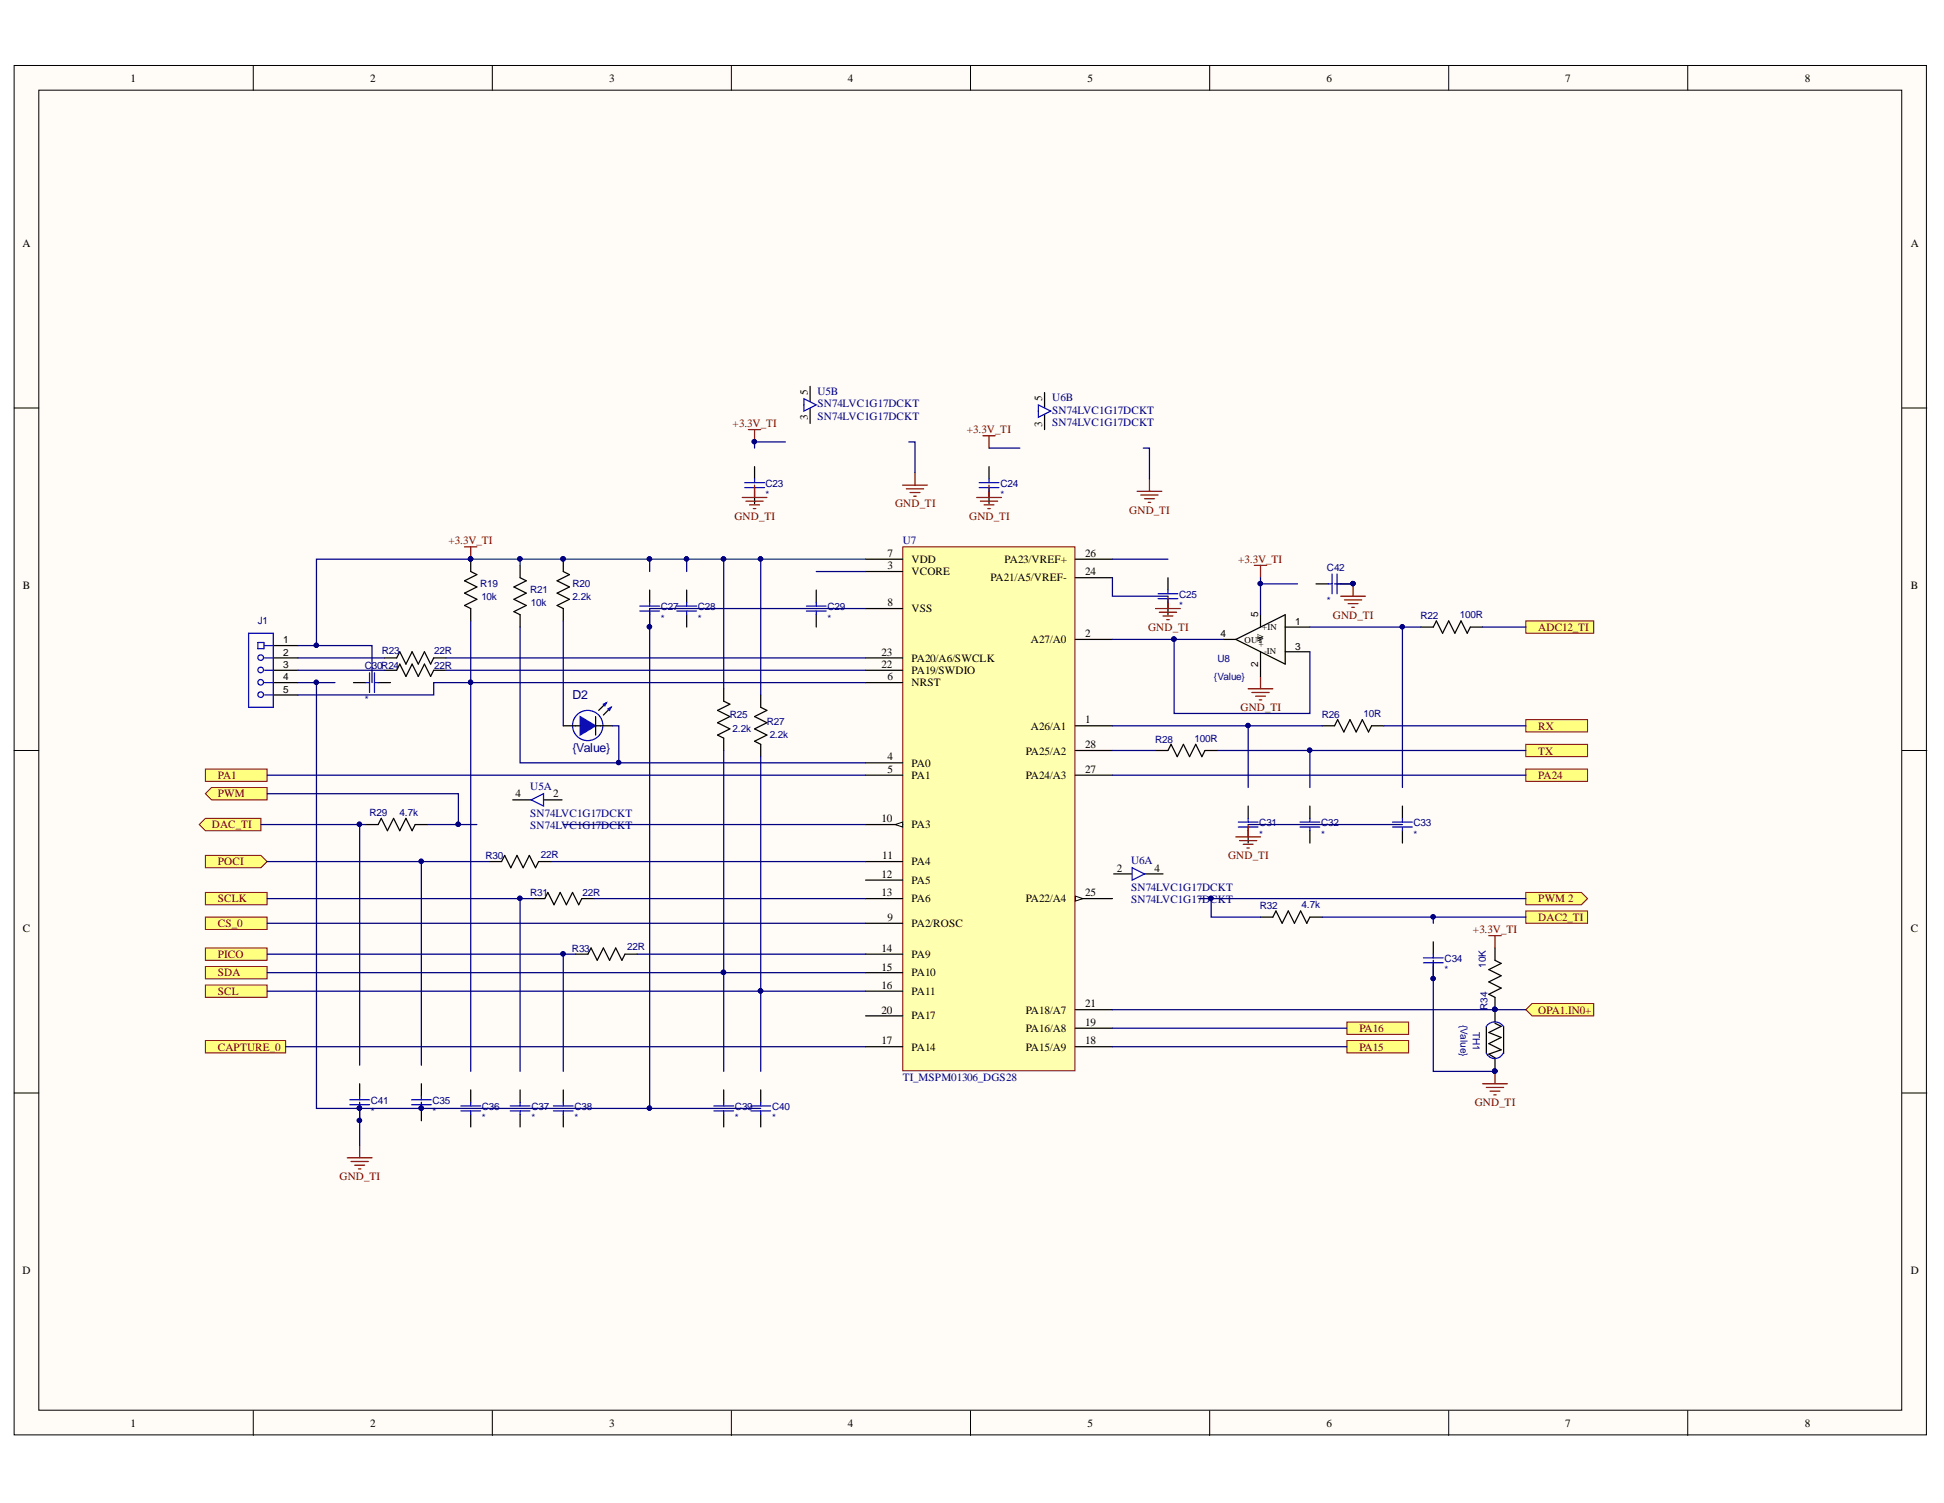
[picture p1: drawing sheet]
<svg xmlns="http://www.w3.org/2000/svg" width="279mm" height="216mm" viewBox="0 0 279 216" stroke-linecap="round" stroke-linejoin="round" font-family="sans-serif">
<g fill="#fffcf8" stroke="#000" stroke-width=".14">
<path d="M2 9.4h274.9v196.7h-274.9z"/>
<path d="M5.6 13h267.7v189.6h-267.7z"/>
</g>
<g fill="none" stroke="#000" stroke-width=".14">
<path d="M36.4 9.4v3.6M70.8 9.4v3.6M105.1 9.4v3.6M139.5 9.4v3.6M173.9 9.4v3.6M208.2 9.4v3.6M242.6 9.4v3.6M2 58.6h3.6M273.4 58.6h3.5M2 107.8h3.6M273.4 107.8h3.5M2 157h3.6"/>
<path d="M273.4 157h3.5M36.4 202.7v3.5M70.8 202.7v3.5M105.1 202.7v3.5M139.5 202.7v3.5M173.9 202.7v3.5M208.2 202.7v3.5M242.6 202.7v3.5"/>
</g>
<g fill="#ffff80" stroke="#800000" stroke-width=".14">
<path d="M29.5 138.8h8.9v1.8h-8.9z" fill-rule="evenodd"/>
<path d="M29.5 114l.9-.9h8v1.8h-8z" fill-rule="evenodd"/>
<path d="M28.6 118.4l.9-.8h8v1.7h-8z" fill-rule="evenodd"/>
<path d="M29.5 149.5h11.5v1.7h-11.5z" fill-rule="evenodd"/>
<path d="M29.5 136.2h8.9v1.7h-8.9z" fill-rule="evenodd"/>
<path d="M29.5 110.5h8.9v1.7h-8.9z" fill-rule="evenodd"/>
<path d="M29.5 128.2h8.9v1.8h-8.9z" fill-rule="evenodd"/>
<path d="M29.5 122.9h8l.9 .9-.9 .8h-8z" fill-rule="evenodd"/>
<path d="M29.5 131.7h8.9v1.8h-8.9z" fill-rule="evenodd"/>
<path d="M29.5 141.5h8.9v1.8h-8.9z" fill-rule="evenodd"/>
<path d="M219.3 89.2h9.8v1.8h-9.8z" fill-rule="evenodd"/>
<path d="M219.3 103.4h8.9v1.7h-8.9z" fill-rule="evenodd"/>
<path d="M219.3 106.9h8.9v1.8h-8.9z" fill-rule="evenodd"/>
<path d="M219.3 110.5h8.9v1.7h-8.9z" fill-rule="evenodd"/>
<path d="M193.6 149.5h8.9v1.7h-8.9z" fill-rule="evenodd"/>
<path d="M219.3 130.9h8.9v1.7h-8.9z" fill-rule="evenodd"/>
<path d="M219.3 128.2h8l.9 .9-.9 .9h-8z" fill-rule="evenodd"/>
</g>
<g fill="none" stroke="#000" stroke-width=".18">
<path d="M50.8 98.1h1.8M54.4 98.1h1.7M55.2 94.5h1.8l.5-.9 .8 1.8 .9-1.8 .9 1.8 .9-1.8 .9 1.8 .4-.9h1.8M55.2 96.3h1.8l.5-.9 .8 1.8 .9-1.8 .9 1.8 .9-1.8 .9 1.8 .4-.9h1.8M67.7 80.3v1.8l.8 .4-1.7 .9 1.7 .9-1.7 .9 1.7 .9-1.7 .9 .9 .4v1.8M74.7 81.2v1.8l.9 .4-1.7 .9 1.7 .9-1.7 .9 1.7 .9-1.7 .9 .8 .4v1.8M81 80.3v1.8l.8 .4-1.7 .9 1.7 .9-1.7 .9 1.7 .9-1.7 .9 .9 .4v1.8M93.4 84.8v1.7M93.4 88.3v1.8M98.7 84.8v1.7M98.7 88.3v1.8M109.3 99.8v1.8l.9 .4-1.8 .9 1.8 .9-1.8 .9 1.8 .9-1.8 .9 .9 .4v1.8"/>
<path d="M117.3 84.8v1.7M117.3 88.3v1.8M204.2 90.1h1.8l.4-.9 .9 1.8 .9-1.8 .9 1.8 .9-1.8 .9 1.8 .4-.9h1.8M52.6 118.4h1.8l.4-.8 .9 1.7 .9-1.7 .9 1.7 .8-1.7 .9 1.7 .5-.9h1.7M179.4 115.8v1.8M179.4 119.3v1.8M188.3 115.8v1.8M188.3 119.3v1.8M190 104.3h1.8l.5-.9 .8 1.7 .9-1.7 .9 1.7 .9-1.7 .9 1.7 .4-.8h1.8M201.6 115.8v1.8M201.6 119.3v1.8M70.3 123.8h1.8l.4-.9 .9 1.7 .9-1.7 .9 1.7 .9-1.7 .9 1.7 .4-.8h1.8"/>
<path d="M76.5 129.1h1.8l.4-.9 .9 1.8 .9-1.8 .9 1.8 .9-1.8 .9 1.8 .4-.9h1.8M82.7 137.1h1.8l.4-.9 .9 1.7 .9-1.7 .9 1.7 .9-1.7 .9 1.7 .4-.8h1.8M181.2 131.7h1.7l.5-.8 .9 1.7 .9-1.7 .8 1.7 .9-1.7 .9 1.7 .5-.9h1.7M206 135.3v1.8M206 138.8v1.8M51.7 155.7v1.7M51.7 159.2v1.8M60.6 155.7v1.7M60.6 159.2v1.8M67.7 156.6v1.7M74.7 156.6v1.7M81 156.6v1.7"/>
<path d="M104 156.6v1.7M109.3 156.6v1.7M213.6 147.4v3.9M214.9 147l.9 .4-1.8 .9 1.8 .7-1.8 .9 1.8 .9-1.8 .6 .9 .6M214.9 145v1.8M214.9 152.1v1.8M216.1 147.4v3.9M67.7 160.1v1.8M74.7 160.1v1.8M81 160.1v1.8M104 160.1v1.8M109.3 160.1v1.8"/>
</g>
<g fill="none" stroke="#00f" stroke-width=".18">
<path d="M52.6 98.1h.5M53.1 96.6v2.9M53.8 96.6v2.9M53.8 98.1h.6M92 87.1h2.8M92 87.8h2.8M93.4 86.5v.6M93.4 87.8v.5M97.3 87.1h2.8M97.3 87.8h2.8M98.7 86.5v.6M98.7 87.8v.5"/>
<path d="M115.9 87.1h2.8M115.9 87.8h2.8M117.3 86.5v.6M117.3 87.8v.5M178 118.1h2.8M178 118.8h2.8M179.4 117.6v.5M179.4 118.8v.5M186.8 118.1h2.9M186.8 118.8h2.9M188.3 117.6v.5M188.3 118.8v.5"/>
<path d="M200.1 118.1h2.9M200.1 118.8h2.9M201.6 117.6v.5M201.6 118.8v.5M204.6 137.6h2.8M204.6 138.3h2.8M206 137.1v.5M206 138.3v.5M50.3 158h2.8M50.3 158.7h2.8M51.7 157.4v.6M51.7 158.7v.5"/>
<path d="M59.1 158h2.9M59.1 158.7h2.9M60.6 157.4v.6M60.6 158.7v.5M66.2 158.9h2.9M66.2 159.6h2.9M67.7 158.3v.6M67.7 159.6v.5M73.3 158.9h2.9M73.3 159.6h2.9M74.7 158.3v.6M74.7 159.6v.5"/>
<path d="M79.5 158.9h2.9M79.5 159.6h2.9M81 158.3v.6M81 159.6v.5M102.6 158.9h2.8M102.6 159.6h2.8M104 158.3v.6M104 159.6v.5M107.9 158.9h2.9M107.9 159.6h2.9M109.3 158.3v.6M109.3 159.6v.5"/>
<path d="M213.6 147.4a1.48 1.48 0 0 1 2.5 .1M216 151.3a1.32 1.32 0 0 1-1.2 .8 1.32 1.32 0 0 1-1.2-.8"/>
</g>
<g fill="#000080" stroke="#000080" stroke-width=".14">
<circle cx="93.3" cy="90" r=".31"/>
<circle cx="80.9" cy="80.3" r=".31"/>
<circle cx="67.6" cy="80.3" r=".31"/>
<circle cx="51.7" cy="161" r=".31"/>
<circle cx="206" cy="140.6" r=".31"/>
<circle cx="214.8" cy="153.9" r=".31"/>
<circle cx="214.8" cy="145" r=".31"/>
<circle cx="108.4" cy="63.4" r=".31"/>
</g>
<g fill="none" stroke="#800000" stroke-width=".18">
<path d="M66.8 78.6h1.7M67.7 78.6v1.7M107.6 61.7h1.7M108.4 61.7v1.8M129.7 69.7h3.6M130.3 70.2h2.4M130.8 70.8h1.4M131.3 71.3h.4M131.5 67.9v1.8M163.4 70.6h3.6M164 71.1h2.4M164.5 71.6h1.4"/>
<path d="M165 72.2h.4M165.2 68.8v1.8M179.4 98.9h3.5M179.9 99.5h2.5M180.3 81.2h1.8M181.2 81.2v1.8M181.2 97.2v1.7M179.4 118.4v1.8M180.5 100h1.4M181 100.5h.3M177.6 120.2h3.6M178.2 120.7h2.4"/>
<path d="M178.7 121.3h1.4M179.2 121.8h.4M213.1 155.7h3.5M213.6 156.2h2.5M214.2 156.7h1.4M214.7 157.3h.3M214.9 153.9v1.8M49.9 166.3h3.6M50.5 166.8h2.4M51 167.4h1.4M51.5 167.9h.4M51.7 164.5v1.8"/>
</g>
<path d="M193.6 146.8h8.9v1.8h-8.9z" fill-rule="evenodd" fill="#ffff80" stroke="#800000" stroke-width=".14"/>
<path d="M104 98.9v1.8l.9 .5-1.8 .8 1.8 .9-1.8 .9 1.8 .9-1.8 .9 .9 .4v1.8M166.1 107.8h1.8l.4-.9 .9 1.8 .9-1.8 .9 1.8 .9-1.8 .8 1.8 .5-.9h1.8M214.9 136.2v1.7l.9 .5-1.8 .9 1.8 .9-1.8 .8 1.8 .9-1.8 .9 .9 .5v1.7" fill="none" stroke="#000" stroke-width=".18"/>
<circle cx="214.8" cy="145" r=".31" fill="#000080" stroke="#000080" stroke-width=".14"/>
<path d="M214 134.4h1.8M214.9 134.4v1.8" fill="none" stroke="#800000" stroke-width=".18"/>
<path d="M219.3 145l.9-.8h8.9v1.7h-8.9z" fill-rule="evenodd" fill="#ffff80" stroke="#800000" stroke-width=".14"/>
<path d="M129.7 78.6h24.8v75.2h-24.8z" fill="#ffffb0" stroke="#800000" stroke-width=".14"/>
<path d="M124.4 82.1h5.3M124.4 98.1h5.3M124.4 80.3h5.3M124.4 87.4h5.3M154.6 91.8h5.3M124.4 109.6h5.3M124.4 111.4h5.3M124.4 118.4h5.3M154.6 104.3h5.3M124.4 132.6h5.3" fill="none" stroke="#000" stroke-width=".18"/>
<path d="M128.7 118.4l1-.3v.7z" fill="#fffcf8"/>
<path d="M128.7 118.4l1-.3v.7z" fill="none" stroke="#000" stroke-width=".14"/>
<path d="M154.6 80.3h5.3M154.6 107.8h5.3M124.4 123.8h5.3M124.4 126.4h5.3M124.4 129.1h5.3M124.4 137.1h5.3M124.4 139.7h5.3M154.6 129.1h5.3M124.4 142.4h5.3M124.4 150.4h5.3" fill="none" stroke="#000" stroke-width=".18"/>
<path d="M154.6 128.7l1 .4-1 .3z" fill="#fffcf8"/>
<path d="M154.6 128.7l1 .4-1 .3z" fill="none" stroke="#000" stroke-width=".14"/>
<path d="M124.4 94.5h5.3M124.4 96.3h5.3M154.6 83h5.3M154.6 111.4h5.3M124.4 145.9h5.3M154.6 145h5.3M154.6 147.7h5.3M154.6 150.4h5.3" fill="none" stroke="#000" stroke-width=".18"/>
<circle cx="84.5" cy="104.2" r="2.18" fill="none" stroke="#00f" stroke-width=".18"/>
<path d="M83.4 102.9l2.2 1.4-2.2 1.3z" fill="#00f"/>
<path d="M83.4 102.9l2.2 1.4-2.2 1.3z" fill="none" stroke="#00f" stroke-width=".18"/>
<path d="M87.2 100.9l-1.2 1.1M87.8 101.6l-1.1 1.1" fill="none" stroke="#000" stroke-width=".18"/>
<path d="M86.7 101.2l.5-.3-.3 .5z" fill="#00f"/>
<path d="M86.7 101.2l.5-.3-.3 .5z" fill="none" stroke="#00f" stroke-width=".18"/>
<path d="M85.6 102.9v2.7M85.6 104.3h.7" fill="none" stroke="#000" stroke-width=".18"/>
<path d="M87.4 101.8l.4-.2-.2 .4z" fill="#00f"/>
<path d="M87.4 101.8l.4-.2-.2 .4z" fill="none" stroke="#00f" stroke-width=".18"/>
<path d="M81 104.3h2.4M86.3 104.3h1.8M160.1 125.5h2.6M164.5 125.5h2.7" fill="none" stroke="#000" stroke-width=".18"/>
<path d="M162.7 124.6l1.8 .9-1.8 .9z" fill="#fff"/>
<path d="M162.7 124.6l1.8 .9-1.8 .9z" fill="none" stroke="#00f" stroke-width=".18"/>
<path d="M150.1 56.4v5.3" fill="none" stroke="#000" stroke-width=".18"/>
<path d="M149.2 58.2l1.8 .8-1.8 .9z" fill="#fff"/>
<path d="M149.2 58.2l1.8 .8-1.8 .9z" fill="none" stroke="#00f" stroke-width=".18"/>
<path d="M149.2 59h.1M73.7 114.9h2.6M78.1 114.9h2.7" fill="none" stroke="#000" stroke-width=".18"/>
<path d="M76.3 114.9l1.8-.9v1.8z" fill="#fff"/>
<path d="M76.3 114.9l1.8-.9v1.8z" fill="none" stroke="#00f" stroke-width=".18"/>
<path d="M116.4 55.5v5.3" fill="none" stroke="#000" stroke-width=".18"/>
<path d="M115.5 57.3l1.8 .9-1.8 .8z" fill="#fff"/>
<g fill="none" stroke="#00f" stroke-width=".18">
<path d="M115.5 57.3l1.8 .9-1.8 .8zM107 69.3h2.9M107 70h2.9M108.4 68.8v.5M108.4 70v.6M140.7 69.3h2.9M140.7 70h2.9M142.1 68.8v.5M142.1 70v.6M35.7 91h3.6v10.6h-3.6zM37.1 92.3h.8v.9h-.8zM38 92.7h1.3"/>
<path d="M38 94.5h1.3M38 96.3h1.3M38 98.1h1.3M38 99.8h1.3M166.4 85.3h2.9M166.4 86h2.9M167.9 84.8v.5M167.9 86v.5M190.9 83.9h.6M191.5 82.5v2.8M192.2 82.5v2.8M192.2 83.9h.5"/>
<circle cx="37.5" cy="98" r=".4"/>
<circle cx="37.5" cy="94.5" r=".4"/>
<circle cx="37.5" cy="99.8" r=".4"/>
<circle cx="37.5" cy="96.2" r=".4"/>
</g>
<g fill="none" stroke="#000" stroke-width=".18">
<path d="M115.5 58.2h.1M108.4 67v1.8M108.4 70.6v1.7M142.1 67v1.8M142.1 70.6v1.7M39.3 94.5h3.5M39.3 99.8h3.5M39.3 96.3h3.5M39.3 92.7h3.5M39.3 98.1h3.5M167.9 83v1.8M167.9 86.5v1.8"/>
<path d="M175.8 91.8h1.8M177.6 91.8l7.1-3.5v7.1zM181.2 88.3v1.8M181.2 93.6v3.6M184.7 90.1h3.6M184.7 93.6h3.6M189.1 83.9h1.8M192.7 83.9h1.8"/>
</g>
<g fill="#000080" stroke="#000080" stroke-width=".14">
<circle cx="194.4" cy="83.8" r=".31"/>
<circle cx="51.7" cy="118.4" r=".31"/>
<circle cx="65.8" cy="118.4" r=".31"/>
<circle cx="45.5" cy="98" r=".31"/>
<circle cx="109.3" cy="142.3" r=".31"/>
<circle cx="104" cy="139.7" r=".31"/>
<circle cx="80.9" cy="137" r=".31"/>
<circle cx="74.7" cy="129" r=".31"/>
<circle cx="60.5" cy="123.7" r=".31"/>
<circle cx="93.3" cy="159.2" r=".31"/>
<circle cx="60.5" cy="159.2" r=".31"/>
<circle cx="174" cy="129" r=".31"/>
<circle cx="206" cy="131.7" r=".31"/>
<circle cx="214.8" cy="153.9" r=".31"/>
<circle cx="93.3" cy="80.3" r=".31"/>
<circle cx="98.7" cy="80.3" r=".31"/>
<circle cx="104" cy="80.3" r=".31"/>
<circle cx="179.4" cy="104.2" r=".31"/>
<circle cx="188.2" cy="107.8" r=".31"/>
<circle cx="168.7" cy="91.8" r=".31"/>
<circle cx="201.5" cy="90" r=".31"/>
<circle cx="109.3" cy="80.3" r=".31"/>
<circle cx="51.7" cy="159.2" r=".31"/>
<circle cx="74.7" cy="80.3" r=".31"/>
<circle cx="88.9" cy="109.5" r=".31"/>
<circle cx="67.6" cy="80.3" r=".31"/>
<circle cx="45.5" cy="92.7" r=".31"/>
<circle cx="80.9" cy="80.3" r=".31"/>
<circle cx="214.8" cy="145" r=".31"/>
<circle cx="181.1" cy="83.8" r=".31"/>
<circle cx="108.4" cy="63.4" r=".31"/>
<circle cx="67.6" cy="98" r=".31"/>
</g>
<g fill="none" stroke="#800000" stroke-width=".18">
<path d="M106.7 71.5h3.5M107.2 72h2.5M107.7 72.5h1.5M108.3 73.1h.3M108.4 69.7v1.8M140.4 71.5h3.5M140.9 72h2.5M141.3 62.6h1.7M141.4 72.5h1.5M142 73.1h.3M142.1 62.6v1.8M142.1 69.7v1.8"/>
<path d="M166.1 87.4h3.5M166.6 87.9h2.5M167.2 88.5h1.4M167.7 89h.3M167.9 85.6v1.8M192.7 85.6h3.5M193.2 86.2h2.5M193.8 86.7h1.4M194.3 87.2h.3M194.5 83.9v1.7"/>
</g>
<g fill="none" stroke="#000080" stroke-width=".18">
<path d="M112.9 63.5h-4.5v.9M130.6 63.5h.9v4.4M142.1 64.4h4.5M164.3 64.4h.9v4.4M42.8 98.1h5.3M42.8 92.7h10.7v5.4M42.8 96.3h12.4M42.8 94.5h12.4M45.5 98.1v61.1h15.1M64.1 96.3h60.3M64.1 94.5h60.3M67.7 80.3h-22.2v12.4"/>
<path d="M67.7 89.2v64.7M74.7 90.1v19.5h49.7M81 89.2v15.1M93.4 80.3v1.8M98.7 80.3v1.8M104 80.3v18.6M109.3 80.3v19.5M117.3 82.1h7.1M124.4 87.4h-31v71.8M124.4 98.1h-62.1v1.7h-19.5M159.9 83v2.6h8M159.9 91.8h15.9"/>
<path d="M159.9 80.3h8M168.8 91.8v10.7h19.5v-8.9M181.2 83v.9M186.5 83.9h-5.3v4.4M188.3 90.1h13.3M191.8 83.9h2.7M204.2 90.1h-2.6v23M213.1 90.1h6.2M37.5 118.4h15.1M38.4 114h27.5v4.4h-4.5M38.4 111.4h86M51.7 118.4v34.6"/>
<path d="M65.9 118.4h2.6M81 118.4h43.4M88.1 104.3h.8v5.3M104 107.8v46.1M109.3 108.7v45.2M159.9 104.3h30.1M159.9 111.4h59.4M159.9 107.8h6.2M175 107.8h44.3M179.4 118.4h22.2M179.4 104.3v8.8M188.3 107.8v5.3"/>
<path d="M198.9 104.3h20.4M38.4 139.7h86M38.4 137.1h44.3M38.4 129.1h38.1M38.4 123.8h31.9M38.4 132.6h86M60.6 123.8v29.2M74.7 129.1v24.8M79.2 123.8h45.2M81 137.1v16.8M85.4 129.1h39M91.6 137.1h32.8"/>
<path d="M172.3 129.1h47M174.1 129.1v2.6h7.1M190 131.7h29.3M206 137.9v16h8.9M206 131.7v.9M38.4 142.4h86M41 150.4h83.4M51.7 158.3v6.2M60.6 159.2h48.7M60.6 158.3v.9M159.9 145h59.4M159.9 150.4h33.7"/>
<path d="M159.9 147.7h33.7"/>
</g>
<path d="M67.7 80.3h56.7M74.7 80.3v.9" fill="none" stroke="#073763" stroke-width=".18"/>
<g font-size="1.8" fill="#000080">
<text x="82.3" y="100.4">D2</text>
<text x="82.3" y="108">{Value}</text>
</g>
<g font-size="1.6">
<text x="18.8" y="11.8">1</text>
<text x="53.2" y="11.8">2</text>
<text x="87.5" y="11.8">3</text>
<text x="121.9" y="11.8">4</text>
<text x="156.3" y="11.8">5</text>
<text x="190.6" y="11.8">6</text>
<text x="225" y="11.8">7</text>
<text x="259.4" y="11.8">8</text>
<text x="3.2" y="35.4">A</text>
<text x="274.6" y="35.4">A</text>
<text x="116.1" y="56.7" transform="rotate(-90 116.1 56.7)">5</text>
<text x="149.8" y="57.7" transform="rotate(-90 149.8 57.7)">5</text>
<text x="116.1" y="60.4" transform="rotate(-90 116.1 60.4)">3</text>
<text x="149.8" y="61.3" transform="rotate(-90 149.8 61.3)">3</text>
<text x="127.5" y="81.8">3</text>
<text x="127.5" y="80">7</text>
<text x="131" y="82.6">VCORE</text>
<text x="131" y="80.8">VDD</text>
<text x="142.3" y="83.5">PA21/A5/VREF-</text>
<text x="144.4" y="80.8">PA23/VREF+</text>
<text x="156" y="80">26</text>
<text x="156" y="82.6">24</text>
<text x="3.3" y="84.6">B</text>
<text x="127.5" y="87.1">8</text>
<text x="131" y="87.9">VSS</text>
<text x="274.6" y="84.6">B</text>
<text x="126.7" y="94.2">23</text>
<text x="126.7" y="96">22</text>
<text x="131" y="95">PA20/A6/SWCLK</text>
<text x="148.2" y="92.4">A27/A0</text>
<text x="156" y="91.5">2</text>
<text x="127.5" y="97.7">6</text>
<text x="131" y="98.6">NRST</text>
<text x="131" y="96.8">PA19/SWDIO</text>
<text x="148.2" y="104.8">A26/A1</text>
<text x="156" y="103.9">1</text>
<text x="156" y="107.5">28</text>
<text x="127.5" y="109.2">4</text>
<text x="127.5" y="111">5</text>
<text x="131" y="110.2">PA0</text>
<text x="131" y="111.9">PA1</text>
<text x="147.4" y="108.4">PA25/A2</text>
<text x="147.4" y="111.9">PA24/A3</text>
<text x="156" y="111">27</text>
<text x="74.1" y="114.6">4</text>
<text x="79.5" y="114.6">2</text>
<text x="126.7" y="118.1">10</text>
<text x="131" y="119">PA3</text>
<text x="126.8" y="123.4">11</text>
<text x="131" y="124.3">PA4</text>
<text x="160.5" y="125.2">2</text>
<text x="165.9" y="125.2">4</text>
<text x="126.7" y="126.1">12</text>
<text x="126.7" y="128.8">13</text>
<text x="131" y="127">PA5</text>
<text x="131" y="129.6">PA6</text>
<text x="147.4" y="129.6">PA22/A4</text>
<text x="156" y="128.8">25</text>
<text x="3.3" y="133.8">C</text>
<text x="126.7" y="136.7">14</text>
<text x="127.5" y="132.3">9</text>
<text x="131" y="133.2">PA2/ROSC</text>
<text x="131" y="137.6">PA9</text>
<text x="274.6" y="133.8">C</text>
<text x="126.7" y="139.4">15</text>
<text x="126.7" y="142">16</text>
<text x="131" y="140.3">PA10</text>
<text x="131" y="142.9">PA11</text>
<text x="126.7" y="150">17</text>
<text x="126.7" y="145.6">20</text>
<text x="131" y="146.4">PA17</text>
<text x="147.4" y="145.6">PA18/A7</text>
<text x="147.4" y="148.2">PA16/A8</text>
<text x="156" y="144.7">21</text>
<text x="156" y="147.4">19</text>
<text x="156" y="150">18</text>
<text x="131" y="150.9">PA14</text>
<text x="147.4" y="150.9">PA15/A9</text>
<text x="3.2" y="183">D</text>
<text x="274.6" y="183">D</text>
<text x="18.8" y="204.9">1</text>
<text x="53.2" y="204.9">2</text>
<text x="87.5" y="204.9">3</text>
<text x="121.9" y="204.9">4</text>
<text x="156.3" y="204.9">5</text>
<text x="190.6" y="204.9">6</text>
<text x="225" y="204.9">7</text>
<text x="259.4" y="204.9">8</text>
</g>
<g font-size="1.6" fill="#000080">
<text x="117.5" y="56.7">U5B</text>
<text x="117.5" y="58.5">SN74LVC1G17DCKT</text>
<text x="151.2" y="57.7">U6B</text>
<text x="151.2" y="59.4">SN74LVC1G17DCKT</text>
<text x="117.5" y="60.3">SN74LVC1G17DCKT</text>
<text x="151.2" y="61.2">SN74LVC1G17DCKT</text>
<text x="129.7" y="78.2">U7</text>
<text x="76.2" y="113.5">U5A</text>
<text x="76.2" y="119.1">SN74LVC1G17DCKT</text>
<text x="76.2" y="117.3">SN74LVC1G17DCKT</text>
<text x="162.6" y="124.1">U6A</text>
<text x="162.6" y="129.8">SN74LVC1G17DCKT</text>
<text x="162.6" y="128">SN74LVC1G17DCKT</text>
<text x="129.7" y="155.3">TI_MSPM01306_DGS28</text>
</g>
<g font-size="1.6" fill="#800000">
<text x="105.3" y="61.4">+3.3V_TI</text>
<text x="139" y="62.2">+3.3V_TI</text>
<text x="105.6" y="74.7">GND_TI</text>
<text x="128.6" y="72.9">GND_TI</text>
<text x="139.3" y="74.7">GND_TI</text>
<text x="162.3" y="73.8">GND_TI</text>
<text x="64.4" y="78.2">+3.3V_TI</text>
<text x="177.9" y="80.8">+3.3V_TI</text>
<text x="191.6" y="88.9">GND_TI</text>
<text x="165" y="90.6">GND_TI</text>
<text x="221.1" y="90.6">ADC12_TI</text>
<text x="178.3" y="102.1">GND_TI</text>
<text x="221.1" y="104.8">RX</text>
<text x="31.3" y="111.9">PA1</text>
<text x="221.1" y="108.4">TX</text>
<text x="221.1" y="111.9">PA24</text>
<text x="30.4" y="119">DAC_TI</text>
<text x="31.3" y="114.6">PWM</text>
<text x="31.3" y="124.3">POCI</text>
<text x="176.5" y="123.4">GND_TI</text>
<text x="31.3" y="129.6">SCLK</text>
<text x="221.1" y="129.6">PWM 2</text>
<text x="31.3" y="137.6">PICO</text>
<text x="31.3" y="133.2">CS_0</text>
<text x="211.7" y="134.1">+3.3V_TI</text>
<text x="221.1" y="132.3">DAC2_TI</text>
<text x="31.3" y="140.3">SDA</text>
<text x="31.3" y="142.9">SCL</text>
<text x="195.4" y="148.2">PA16</text>
<text x="221.1" y="145.6">OPA1.IN0+</text>
<text x="31.3" y="150.9">CAPTURE_0</text>
<text x="195.4" y="150.9">PA15</text>
<text x="211.9" y="158.9">GND_TI</text>
<text x="48.8" y="169.5">GND_TI</text>
</g>
<g font-size="1.4" fill="#000080">
<text x="110" y="69.9">C23</text>
<text x="110" y="71.5">*</text>
<text x="143.8" y="69.9">C24</text>
<text x="143.8" y="71.5">*</text>
<text x="190.7" y="82">C42</text>
<text x="37" y="89.7">J1</text>
<text x="69" y="84.4">R19</text>
<text x="69.2" y="86.2">10k</text>
<text x="76.2" y="85.2">R21</text>
<text x="76.3" y="87">10k</text>
<text x="82.3" y="86.2">2.2k</text>
<text x="82.3" y="84.4">R20</text>
<text x="95" y="87.7">C27</text>
<text x="95" y="89.3">*</text>
<text x="100.3" y="87.7">C28</text>
<text x="100.3" y="89.3">*</text>
<text x="118.9" y="87.7">C29</text>
<text x="118.9" y="89.3">*</text>
<text x="169.5" y="85.9">C25</text>
<text x="169.5" y="87.5">*</text>
<text x="190.7" y="86.7">*</text>
<text x="204.2" y="88.9">R22</text>
<text x="209.8" y="88.8">100R</text>
<text x="54.9" y="93.9">R23</text>
<text x="62.4" y="93.9">22R</text>
<text x="175" y="95">U8</text>
<text x="52.4" y="96.1">C30R24</text>
<text x="52.4" y="100.9">*</text>
<text x="62.4" y="96">22R</text>
<text x="174.5" y="97.6">{Value}</text>
<text x="104.9" y="103.1">R25</text>
<text x="105.3" y="105.1">2.2k</text>
<text x="110.2" y="104.1">R27</text>
<text x="110.6" y="106">2.2k</text>
<text x="166" y="106.7">R28</text>
<text x="171.7" y="106.5">100R</text>
<text x="190" y="103.1">R26</text>
<text x="196" y="103">10R</text>
<text x="53.1" y="117.2">R29</text>
<text x="57.4" y="117.2">4.7k</text>
<text x="181" y="118.7">C31</text>
<text x="189.9" y="118.7">C32</text>
<text x="203.2" y="118.7">C33</text>
<text x="69.8" y="123.4">R30</text>
<text x="77.7" y="123.2">22R</text>
<text x="181" y="120.3">*</text>
<text x="189.9" y="120.3">*</text>
<text x="203.2" y="120.3">*</text>
<text x="76.2" y="128.7">R31</text>
<text x="83.7" y="128.7">22R</text>
<text x="181.1" y="130.6">R32</text>
<text x="187.1" y="130.5">4.7k</text>
<text x="82.2" y="136.7">R33</text>
<text x="90.2" y="136.5">22R</text>
<text x="207.6" y="138.1">C34</text>
<text x="207.6" y="139.8">*</text>
<text x="213.6" y="139.1" transform="rotate(-90 213.6 139.1)">10K</text>
<text x="209.9" y="147.3" transform="rotate(90 209.9 147.3)">{Value}</text>
<text x="211.7" y="148.2" transform="rotate(90 211.7 148.2)">TH1</text>
<text x="213.8" y="145.1" transform="rotate(-90 213.8 145.1)">R34</text>
<text x="53.3" y="158.6">C41</text>
<text x="53.3" y="160.1">*</text>
<text x="62.2" y="158.6">C35</text>
<text x="62.2" y="160.1">*</text>
<text x="69.3" y="159.5">C36</text>
<text x="69.3" y="161.1">*</text>
<text x="76.4" y="159.5">C37</text>
<text x="76.4" y="161.1">*</text>
<text x="82.5" y="159.5">C38</text>
<text x="82.5" y="161.1">*</text>
<text x="105.6" y="159.5">C39</text>
<text x="105.6" y="161.1">*</text>
<text x="111" y="159.5">C40</text>
<text x="111" y="161.1">*</text>
</g>
<g font-size="1.4">
<text x="180.8" y="88.7" transform="rotate(-90 180.8 88.7)">5</text>
<text x="186.2" y="89.8">1</text>
<text x="40.7" y="94.2">2</text>
<text x="40.7" y="96">3</text>
<text x="40.7" y="92.4">1</text>
<text x="175.4" y="91.6">4</text>
<text x="180.8" y="95.9" transform="rotate(-90 180.8 95.9)">2</text>
<text x="186.2" y="93.3">3</text>
<text x="40.7" y="99.5">5</text>
<text x="40.7" y="97.7">4</text>
</g>
<g font-size="1.3">
<text x="178.9" y="92.3">OUT</text>
<text x="181.4" y="90.5">+IN</text>
<text x="181.6" y="93" transform="rotate(-90 181.6 93)">+-V</text>
<text x="181.6" y="92" transform="rotate(-90 181.6 92)">V</text>
<text x="181.7" y="94">-IN</text>
</g>
</svg>
